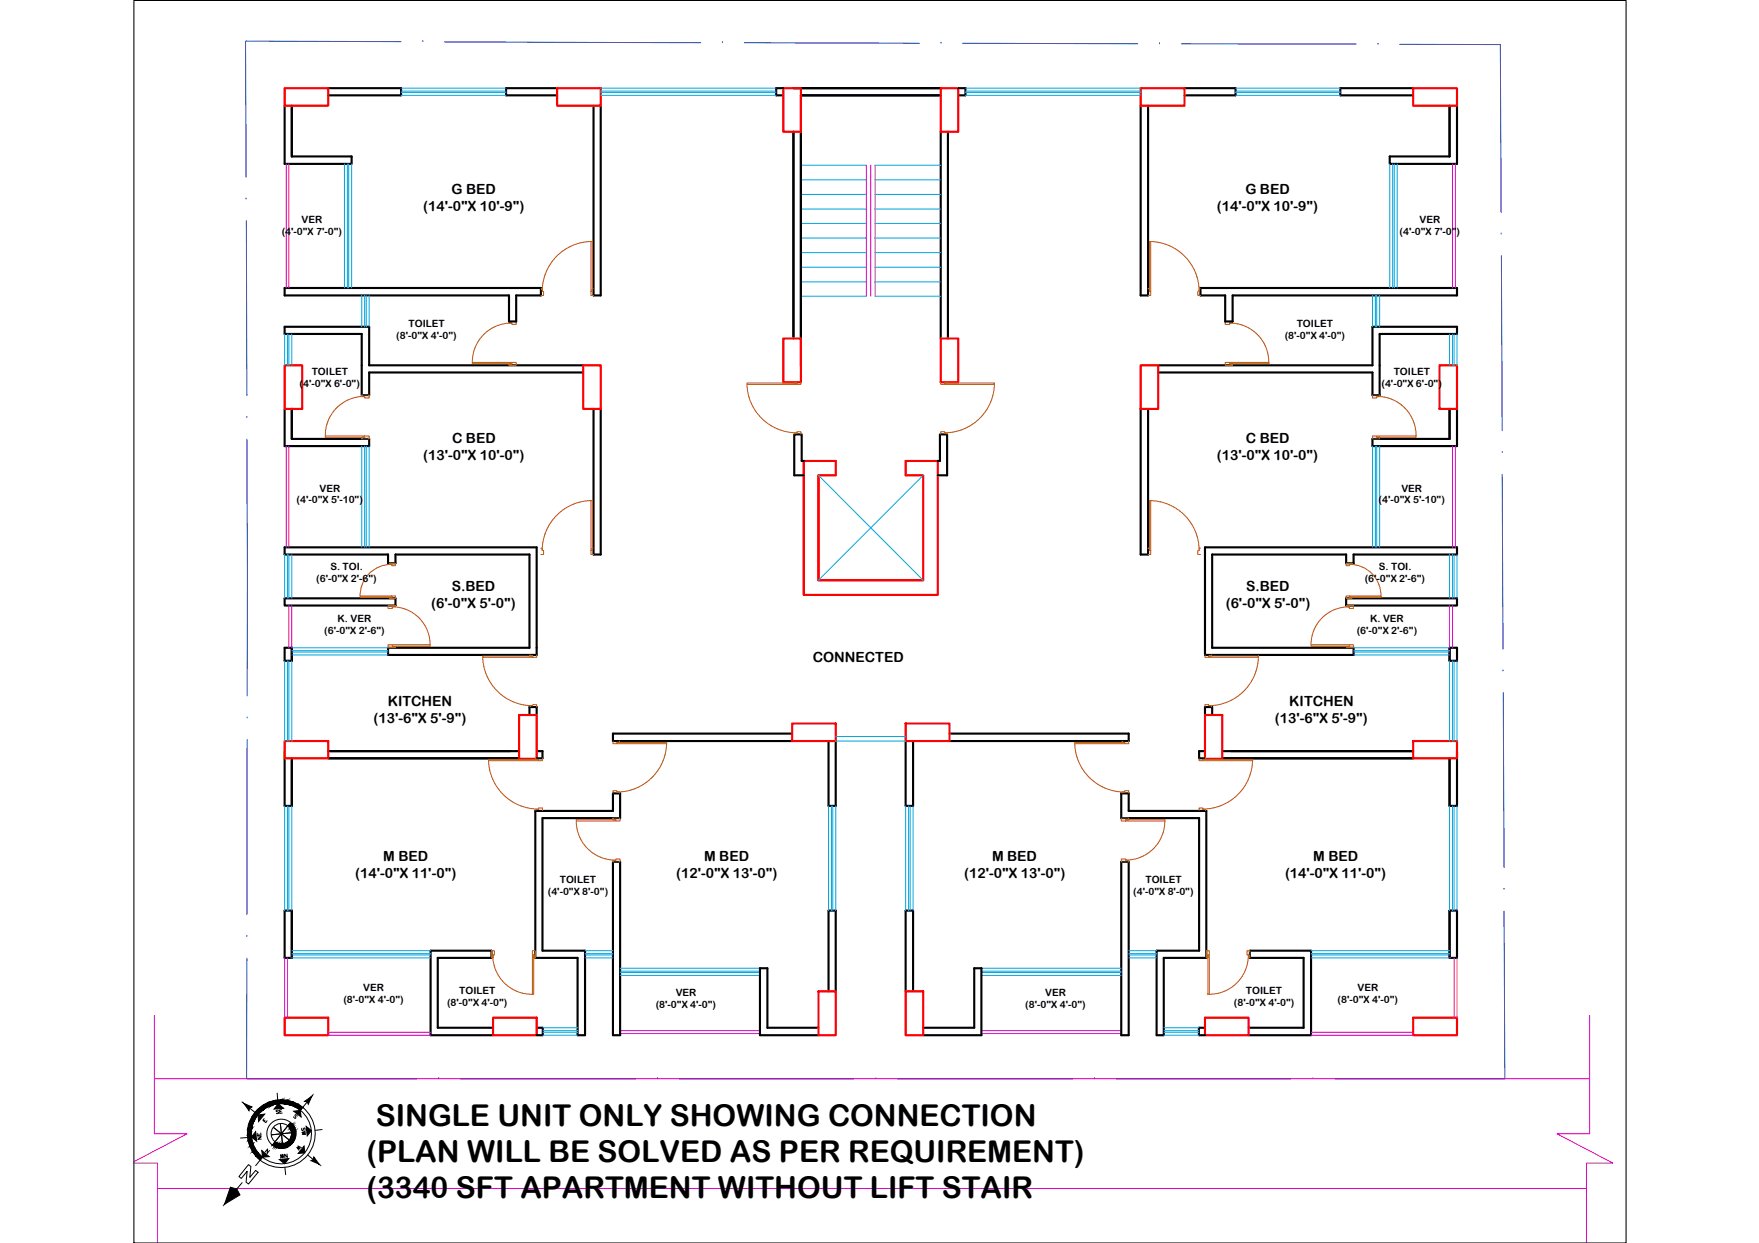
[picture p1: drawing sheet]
<svg xmlns="http://www.w3.org/2000/svg" width="420mm" height="297mm" viewBox="0 0 420 297" stroke-linecap="round" stroke-linejoin="round" font-family="sans-serif">
<!-- layer: BOUNDARY -->
<g fill="none" stroke="#00f" stroke-width=".24">
<path d="M95.8 10l-37.1-.2 .1 32.5M101 10h.1M106.2 10l61.2 .2M172.6 10.2h.1M177.8 10.2l41.8 .1M224.8 10.3h.1M230 10.3l41.8 .2M277 10.5h.1M282.2 10.5h41.8M329.2 10.6h.1M334.4 10.6l24 .1 .2 40M58.8 47.5h.1"/>
<path d="M58.8 52.8l.2 41.7M358.6 55.9h.1M358.6 61.1l.2 41.8M59 99.7h.1M59 105v61.3M358.8 108.1h.1M358.8 113.3l.2 41.8M59 171.6h.1M59 176.8v41.7M359 160.3h.1M359.1 165.5l.2 41.8M359.3 217.7l.2 40.1h-40.7"/>
<path d="M359.3 212.5h.1M59 223.8h.1M59 229l-.1 28.8h40.7M104.8 257.8h.1M110 257.8h41.8M157 257.8h.1M162.2 257.8h41.8M209.2 257.8h.1M214.4 257.8h41.8M261.4 257.8h.1M266.6 257.8h41.7M313.6 257.8h.1"/>
</g>
<!-- layer: WALL -->
<g fill="none" stroke="#000" stroke-width=".51">
<path d="M68 25.3v13.9h16v-1.8h-14.3v-12.1M78.4 21.1h17.4v1.7h-17.4M133.1 21.1h-12.2v1.7h12.2M141.8 25.3v45.3h1.7v-45.3M187.1 21.1h-1.7v1.7h1.7M189.5 21.1h35.2M189.5 31.5v49.4M224.7 22.8h-33.4v64.7M224.7 31.5v49.4M226.4 31.5v49.4M228.9 21.1h1.7v1.7h-1.7M272.5 25.3v45.3h1.7v-45.3"/>
<path d="M282.9 21.1h12.2v1.7h-12.2M337.5 21.1h-17.4v1.7h17.4M346.2 25.3v12.1h-14.2v1.8h16v-13.9M68 68.8h61.2v1.8h-5.9v6.2h-1.7v-6.2h-53.6zM286.7 68.8h61.3v1.8h-53.6v6.2h-1.7v-6.2h-6zM68 97.7v8.9h20.2v-1.7h-18.5v-7.2M139.3 87.3h-51.1v-9.2h-20.2v1.7h18.4v14.6h1.8v-5.4h51.1M141.8 97.7v34.8h1.7v-34.8M272.5 97.7v34.8h1.7v-34.8M276.6 87.3h51.2v-9.2h20.2v1.7h-18.5v14.6h-1.7v-5.4h-51.2M346.2 97.7v7.2h-18.4v1.7h20.2v-8.9M192 110.2h-.5v-6.4h-1.8v9.8h2.3"/>
<path d="M224 110.2h.5v-6.4h1.7v9.8h-2.2M68 130.8h60.2v25.7h-35.5v-1.7h33.8v-22.3h-32v2.1h-1.8v-2.1h-24.7zM287.8 130.8h60.2v1.7h-24.7v2.1h-1.8v-2.1h-32v22.3h33.8v1.7h-35.5zM68 143h26.5v1.7h-26.5zM68 154.8h1.7v3.1h-1.7zM321.5 143h26.5v1.7h-26.5zM346.2 154.8h1.8v3.1h-1.8zM68 179.5v13.1h1.7v-11.4M78.4 179.5h45.6M126.5 170.9v-1.9h1.7v1.9M128.2 179.5h1.4v1.7h-1.4M189.2 175.3h-42.8v1.8h42.8"/>
<path d="M197.9 177.1v15.5h1.7v-15.5M216.3 177.1v15.5h1.8v-15.5M226.8 175.3h42.8v1.8h-42.8M287.8 170.9v-1.9h1.7v1.9M287.8 179.5h-1.4v1.7h1.4M292 179.5h45.5M348 179.5v13.1h-1.8v-11.4M78.4 181.2h45.6M127.9 193.8h18.5v-4.2h1.7v5.9h-18.5v31.7h10.1v20.2h-1.7v-18.5h-10.1zM267.8 189.6h1.8v4.2h18.5v35.1h-10.1v18.5h-1.7v-20.2h10.1v-31.7h-18.6zM292 181.2h45.5M68 217.6h1.7v11.3h-1.7z"/>
<path d="M146.4 206h1.7v41.4h-1.7zM267.8 206h1.8v41.4h-1.8zM346.2 217.6h1.8v11.3h-1.8zM197.9 236.9v-19.3h1.7v19.3M216.3 236.9v-19.3h1.8v19.3M117.8 245.6h-13.2v-16.7h12.8v-1.7h-14.6v20.2h15M128.2 245.6h1.4v1.8h-1.4M195.5 245.6h-12.2v-14.2h-1.8v16h14M220.5 245.6h12.2v-14.2h1.7v16h-13.9M287.8 245.6h-1.4v1.8h1.4M298.2 245.6h13.2v-16.7h-12.8v-1.7h14.6v20.2h-15"/>
</g>
<!-- layer: RAILING -->
<g fill="none" stroke="#d0d" stroke-width=".24">
<path d="M68.4 39.2v29.6M69 39.2v29.6M206.9 39.5v31.3M208 39.5v31.3M209 39.5v31.3M346.9 39.2v29.6M347.6 39.2v29.6M68.4 106.6v24.2M69 106.6v24.2M346.9 106.6v24.2M347.6 106.6v24.2M69 144.7v10.1"/>
<path d="M69.7 144.7v10.1M346.2 144.7v10.1M346.9 144.7v10.1M68 228.9v14.3M68.7 228.9v14.3M347.3 228.9v14.3M348 228.9v14.3M36.9 242.7v28.2h7.8l-12.7 6.7M36.9 257.8h342.8M78.4 247.4h24.4M78.4 246.7h24.4M148.1 246.3h33.4"/>
<path d="M148.1 247h33.4M234.4 246.3h33.4M234.4 247h33.4M313.2 247.4h24.3M313.2 246.7h24.3M379.7 242.7v28.2h-7.8l13.3 7h-6.3v19.1M32 277.9h5.6v19.1M37.6 284h341.3"/>
</g>
<!-- layer: COLUMN -->
<g fill="none" stroke="#f00" stroke-width=".51">
<path d="M68 21.1h10.4v4.2h-10.4zM133.1 21.1h10.4v4.2h-10.4zM187.1 21.1h4.2v10.4h-4.2zM224.7 21.1h4.2v10.4h-4.2zM272.5 21.1h10.4v4.2h-10.4zM337.5 21.1h10.5v4.2h-10.5zM68 87.3h4.2v10.4h-4.2zM139.3 87.3h4.2v10.4h-4.2zM187.1 80.9h4.2v10.5h-4.2zM224.7 80.9h4.2v10.5h-4.2zM272.5 87.3h4.1v10.4h-4.1zM343.8 87.3h4.2v10.4h-4.2z"/>
<path d="M192 110.2h7.6v3.4h-4.1v25.1h25v-25.1h-4.2v-3.4h7.7v32h-32zM192 110.2v32M195.5 113.6v25.1h25M68 177.1h10.4v4.1h-10.4zM124 170.9h4.2v10.4h-4.2zM189.2 172.9h10.4v4.2h-10.4zM216.3 172.9h10.5v4.2h-10.5zM287.8 170.9h4.2v10.4h-4.2zM337.5 177.1h10.5v4.1h-10.5zM195.5 236.9h4.1v10.5h-4.1zM216.3 236.9h4.2v10.5h-4.2zM68 243.2h10.4v4.2h-10.4z"/>
<path d="M117.8 243.2h10.4v4.2h-10.4zM287.8 243.2h10.4v4.2h-10.4zM337.5 243.2h10.5v4.2h-10.5z"/>
</g>
<!-- layer: WINDOW -->
<g fill="none" stroke="#00a5dd" stroke-width=".24">
<path d="M82.3 39.2v29.6M83 39.2v29.6M83.3 39.2v29.6M84 39.2v29.6M95.8 22.8h25.1M95.8 22.1h25.1M95.8 21.8h25.1M95.8 21.1h25.1M143.5 22.8h41.9M143.5 22.1h41.9M143.5 21.8h41.9M143.5 21.1h41.9"/>
<path d="M191.3 39.5h15.6M209 39.5h15.7M230.6 22.8h41.9M230.6 22.1h41.9M230.6 21.8h41.9M230.6 21.1h41.9M295.1 22.8h25M295.1 22.1h25M295.1 21.8h25M295.1 21.1h25M332 39.2v29.6M332.7 39.2v29.6"/>
<path d="M333 39.2v29.6M333.7 39.2v29.6M191.3 43h15.6M191.3 46.5h15.6M191.3 50h15.6M191.3 53.4h15.6M191.3 56.9h15.6M209 43h15.7M209 46.5h15.7M209 50h15.7M209 53.4h15.7M209 56.9h15.7"/>
<path d="M68 79.8v7.5M68.7 79.8v7.5M69 79.8v7.5M69.7 79.8v7.5M86.4 70.6v7.5M87.1 70.6v7.5M87.5 70.6v7.5M88.2 70.6v7.5M191.3 60.4h15.6M191.3 63.9h15.6M191.3 67.4h15.6M191.3 70.8h15.6"/>
<path d="M209 60.4h15.7M209 63.9h15.7M209 67.4h15.7M209 70.8h15.7M327.8 70.6v7.5M328.5 70.6v7.5M328.8 70.6v7.5M329.5 70.6v7.5M346.2 79.8v7.5M346.9 79.8v7.5M347.3 79.8v7.5M348 79.8v7.5"/>
<path d="M86.4 106.6v24.2M87.1 106.6v24.2M87.5 106.6v24.2M88.2 106.6v24.2M195.5 113.6l25 25.1M220.5 113.6l-25 25.1M327.8 106.6v24.2M328.5 106.6v24.2M328.8 106.6v24.2M329.5 106.6v24.2M68 132.5v10.5M68.7 132.5v10.5"/>
<path d="M69 132.5v10.5M69.7 132.5v10.5M346.2 132.5v10.5M346.9 132.5v10.5M347.3 132.5v10.5M348 132.5v10.5M68 157.9v19.2M68.7 157.9v19.2M69 157.9v19.2M69.7 154.8h23M69.7 155.5h23M69.7 155.8h23"/>
<path d="M69.7 156.5h23M69.7 157.9v19.2M323.3 154.8h22.9M323.3 155.5h22.9M323.3 155.8h22.9M323.3 156.5h22.9M346.2 157.9v19.2M346.9 157.9v19.2M347.3 157.9v19.2M348 157.9v19.2M199.6 177.1h16.7M199.6 176h16.7"/>
<path d="M68 192.6v25M68.7 192.6v25M69 192.6v25M69.7 192.6v25M197.9 192.6v25M198.6 192.6v25M198.9 192.6v25M199.6 192.6v25M216.3 192.6v25M217 192.6v25M217.4 192.6v25M218.1 192.6v25"/>
<path d="M346.2 192.6v25M346.9 192.6v25M347.3 192.6v25M348 192.6v25M69.4 228.9h33.4M69.7 227.2h33.1M69.7 227.9h33.1M69.7 228.2h33.1M139.7 227.2h6.7M139.7 227.9h6.7M139.7 228.2h6.7M139.7 228.9h6.7"/>
<path d="M148.1 231.4h33.4M148.1 232.1h33.4M148.1 232.4h33.4M148.1 233.1h33.4M234.4 231.4h33.4M234.4 232.1h33.4M234.4 232.4h33.4M234.4 233.1h33.4M269.6 227.2h6.7M269.6 227.9h6.7M269.6 228.2h6.7M269.6 228.9h6.7"/>
<path d="M313.2 227.2h33M313.2 227.9h33M313.2 228.2h33M313.2 228.9h33.4M129.6 247.4h8.4M129.6 246.7h8.4M129.6 245.6h8.4M129.6 246.3h8.4M278 247.4h8.4M278 246.7h8.4M278 245.6h8.4M278 246.3h8.4"/>
</g>
<!-- layer: 0 -->
<g fill="none" stroke="#b85c00" stroke-width=".24">
<path d="M141.1 57.8v11.8M141.4 57.7a11.9 11.9 0 0 0-11.9 11.9M141.5 57.8v11.8M274.5 57.7a11.9 11.9 0 0 1 11.9 11.9M274.6 57.8v11.8M274.9 57.8v11.8M129.2 69h.3v.6h.3v1h-.6M141.8 69h-.3v.6h-.4v1h.7M274.2 69h.4v.6h.3v1h-.7M286.7 69h-.3v.6h-.3v1h.6M178.4 91.5a11.9 11.9 0 0 0 11.9 11.9M178.5 91.9h11.9"/>
<path d="M178.5 91.6h11.9M189.7 91.3v.3h.7v.3h.9v-.6M224.7 91.3v.6h1v-.3h.5v-.3M225.7 91.6l11.8-.1a11.9 11.9 0 0 1-11.9 11.9M225.7 91.9h11.8M141.1 119.7v11.9M141.4 119.6a11.9 11.9 0 0 0-11.9 11.9M141.5 119.7v11.9M189.7 103.8v-.3h.7v-.3h.9v.6M224.7 103.8v-.6h1v.3h.5v.3M274.5 119.6a11.9 11.9 0 0 1 11.9 11.9M274.6 119.7v11.9"/>
<path d="M274.9 119.7v11.9M129.2 131h.3v.6h.3v.9h-.6M141.8 131h-.3v.6h-.4v.9h.7M274.2 131h.4v.6h.3v.9h-.7M286.7 131h-.3v.6h-.3v.9h.6M115.3 156.7a11.9 11.9 0 0 0 11.9 11.9M115.4 157.1h11.8M115.4 156.8h11.8M126.6 156.4v.4h.6v.3h1v-.7M287.8 156.4v.7h.9v-.3h.6v-.4M288.7 157.1h12M288.7 156.8h12"/>
<path d="M300.6 156.7a11.9 11.9 0 0 1-11.9 11.9M126.6 169v-.4h.6v-.2h1v.6M146.4 177.1v.6h1v-.3h.6v-.3M147.4 177.7h11.8M147.4 177.4h11.8M159.2 177.4a11.9 11.9 0 0 1-11.9 11.9M256.7 177.4a11.9 11.9 0 0 0 11.9 11.9M256.8 177.7h11.8M256.8 177.4h11.8M268 177.1v.3h.6v.3h1v-.6M287.8 169v-.6h.9v.2h.6v.4M116.7 181.4a11.9 11.9 0 0 0 11.9 11.9"/>
<path d="M116.8 181.8h11.8M116.8 181.5h11.8M128 181.2v.3h.6v.3h1v-.6M128 193.7v-.3h.6v-.3h1v.6M146.4 189.6v-.6h1v.3h.6v.3M268 189.6v-.3h.6v-.3h1v.6M286.4 181.2v.6h.9v-.3h.7v-.3M286.4 193.7v-.6h.9v.3h.7v.3M287.3 181.8h12M287.3 181.5h12M299.2 181.4a11.9 11.9 0 0 1-11.9 11.9"/>
</g>
<!-- layer: DOOR -->
<g fill="none" stroke="#b85c00" stroke-width=".24">
<path d="M121.6 76.8h1.7v.7h-1v-.3h-.7zM122.2 77.2a9.3 9.3 0 0 0-9.4 9.7M292.7 76.8h1.7v.4h-.7v.3h-1zM293.7 77.2a9.3 9.3 0 0 1 9.4 9.7M86.4 94.4h1.8v.7h-1.1v-.3h-.7zM87.1 94.7a9.3 9.3 0 0 0-9.4 9.8M112.9 86.6h9.4M112.9 86.9h9.4M121.6 86.9h.7v-.3h1v.7h-1.7zM292.7 86.6h1v.3h.7v.4h-1.7zM293.7 86.6h9.4M293.7 86.9h9.4"/>
<path d="M327.8 94.4h1.7v.4h-.7v.3h-1zM328.8 94.7a9.3 9.3 0 0 1 9.4 9.8M77.7 104.2h9.4M77.7 104.5h9.4M86.4 104.5h.7v-.3h1.1v.7h-1.8zM327.8 104.2h1v.3h.7v.4h-1.7zM328.8 104.2h9.4M328.8 104.5h9.4M93.1 134.6h1.4v.6h-.9v-.3h-.5zM93.6 134.9a7.5 7.5 0 0 0-7.6 7.8M321.5 134.6h1.4v.3h-.5v.3h-.9zM322.3 134.9a7.5 7.5 0 0 1 7.6 7.8"/>
<path d="M86.1 142.4h7.5M86.1 142.7h7.5M92.7 154.1h1v.4h.7v.3h-1.7zM92.7 144.7h1.7v.3h-.7v.4h-1zM93.1 142.7h.5v-.3h.9v.6h-1.4zM93.6 145a9 9 0 0 1 9.1 9.4M93.7 154.1h9.1M93.7 154.5h9.1M313.2 154.1h9.1M313.2 154.5h9.1M321.5 142.4h.9v.3h.5v.3h-1.4zM321.6 154.5h.7v-.4h1v.7h-1.7z"/>
<path d="M321.6 144.7h1.7v.7h-1v-.4h-.7zM322.2 145a9 9 0 0 0-9 9.4M322.4 142.4h7.5M322.4 142.7h7.5M137.7 195.8a9.3 9.3 0 0 0 9.3 9.7M137.7 196.2h9.4M137.7 195.9h9.4M146.4 195.5h1.7v.7h-1v-.3h-.7zM267.8 195.5h1.8v.4h-.7v.3h-1.1zM268.9 196.2h9.4M268.9 195.9h9.4M278.2 195.8a9.3 9.3 0 0 1-9.4 9.7"/>
<path d="M146.4 205.6h.7v-.3h1v.7h-1.7zM267.8 205.3h1.1v.3h.7v.4h-1.8zM117.4 227.2h.7v1h-.3v.7h-.4zM117.7 228.2a9.3 9.3 0 0 0 9.7 9.4M127.2 227.2h.7v1.7h-.4v-.7h-.3zM127.2 228.2v9.4M127.5 228.2v9.4M288.1 227.2h.7v1h-.3v.7h-.4zM288.5 228.2v9.4M288.8 228.2v9.4M297.9 227.2h.7v1.7h-.4v-.7h-.3zM298.2 228.2a9.3 9.3 0 0 1-9.8 9.4"/>
</g>
<!-- layer: 0 -->
<g fill="none" stroke="#000" stroke-width=".24">
<path d="M59.2 271.8l-1.8 .2M59.4 278.3l.5 .5-.2 2.6 1.4-1.7 .5 .4-2.2 2.8-.6-.4 .2-2.6-1.4 1.7-.5-.4zM59.6 264.8l1.3 1.1M62.1 277.2l-1 1.4M65.3 269.4l3.8 3.1M66.2 261.2l.1 1.7M67 268.5l.5 4.9M68.1 279l.1 1.7M68.7 269l-3 3.8M69.6 270.7l-4.8 .5M73.4 263.3l-1.1 1.4M73.5 276l1.3 1.1"/>
<path d="M76.9 269.9l-1.6 .2M57.8 282.6l-1.2 1.5"/>
<circle cx="67.2" cy="270.9" r="2.44"/>
<circle cx="67.2" cy="270.9" r="3.5"/>
<circle cx="67.2" cy="270.9" r="8.1"/>
<circle cx="67.2" cy="270.9" r="7.2"/>
</g>
<g fill="#000" stroke="#000" stroke-width=".24">
<path d="M63 264l-3.5 4.3 .6-1.2z"/>
<path d="M59.2 270.7v.4l.9-1.2zM60.2 269.4l-.1 .5-.9 .8z"/>
<path d="M59.2 269.8v.9l1-1.3zM60.6 268.1l-.4 1.3-1 .4z"/>
<path d="M59.2 271.1v.6l.8-1zM60.1 269.9l-.1 .8-.8 .4z"/>
<path d="M60.6 268.1l-1.4 1.7zM60.8 267.8l-1.6 1.9z"/>
<path d="M60.8 267.8l-1.4 1.5-.2 .4zM61.2 266.9l-.4 .9-1.4 1.5z"/>
<path d="M59.2 271.7l.1 .8 .7-1zM60 270.7v.8l-.8 .2z"/>
<path d="M63.9 263.6l-4.4 4.7-.1 1zM63 264l.9-.4-4.4 4.7z"/>
<path d="M59.3 272.5l.1 .4 .7-.9zM60 271.5l.1 .5-.8 .5z"/>
<path d="M59.4 272.9l.3 1 .7-.9zM60.1 272l.3 1-1-.1z"/>
<path d="M58.3 263.7l1.9 .8-.6 .3zM58.3 263.7l1.2 1.7 .1-.6z"/>
<path d="M59.8 274.1l.5 1 .6-.7zM60.4 273.4l.5 1-1.1-.3z"/>
<path d="M60.3 275.1l.1 .2 .6-.7zM60.9 274.4l.1 .2-.7 .5z"/>
<path d="M60.4 275.3l.7 1 .6-.7zM61 274.6l.7 1-1.3-.3z"/>
<path d="M64.3 263.4l-2.2 2.5 .7-.5zM63.9 263.6l.4-.2-2.2 2.5z"/>
<path d="M61.9 264.8l-1.8 2.3 2.9-3.1zM61.9 264.8l-1.8 2.3z"/>
<path d="M64.4 263.4l-1.6 2zM64.3 263.4h.1l-1.6 2z"/>
<path d="M63.1 265l1.1-.6 1.1-1.3zM64.4 263.4l.9-.3-2.2 1.9z"/>
<path d="M66.2 274.2l.4 .2 .8-1zM66.9 273.4h.5l-1.2 .8z"/>
<path d="M67.6 273.4l-1 1h.2zM67.4 273.4h.2l-1 1z"/>
<path d="M67.8 273.4l-1 1h.2zM67.6 273.4h.2l-1 1z"/>
<path d="M67 274.4h.2l1-1.2zM67.8 273.4l.4-.2-1.2 1.2z"/>
<path d="M68.6 273l-1.4 1.4h.2zM68.2 273.2l.4-.2-1.4 1.4z"/>
<path d="M68.6 273l-1.2 1.4zM68.6 273l-1.2 1.4z"/>
<path d="M68.9 272.7l-1.4 1.7zM68.6 273l.3-.3-1.4 1.7z"/>
<path d="M70.7 271.1l-3.1 3.3 .5-.1zM70.7 270.6v.5l-3.1 3.3z"/>
<path d="M70.6 271.7l-2.5 2.6 .6-.2zM70.7 271.1l-.1 .6-2.5 2.6z"/>
<path d="M70.7 270.6l-1.3 1.3-.1 .4zM70.7 270.4l-1.3 1.5z"/>
<path d="M69.2 269.5l.1 .2 .7-.8zM69.8 268.7l.2 .2-.8 .6z"/>
<path d="M70.7 270.4l-1.2 1.4zM70.7 270.4l-1.3 1.5z"/>
<path d="M70.7 270.4l-1.1 1.1-.1 .3zM70.6 270.2l.1 .2-1.1 1.1z"/>
<path d="M70.2 269.3l-.7 .8zM70.2 269.2l-.7 .9z"/>
<path d="M69.3 269.7l.2 .4 .7-.9zM70 268.9l.2 .3-.9 .5z"/>
<path d="M69.6 271v.5l1-1.3zM70.5 270l.1 .2-1 .8z"/>
<path d="M69.6 270.8v.2l.9-1zM70.5 269.8v.2l-.9 .8z"/>
<path d="M69.6 270.6v.2l.9-1zM70.4 269.6l.1 .2-.9 .8z"/>
<path d="M69.5 270.1l.1 .5 .8-1zM70.2 269.3l.2 .3-.9 .5z"/>
<path d="M69.4 264.1l1.2 .5 .6-.7zM70 263.4l1.2 .5-1.8 .2z"/>
<path d="M71.2 263.9l-.6 .7zM71.2 263.9l-.6 .7z"/>
<path d="M70.7 264.6l1 .8 .6-.7zM71.2 263.9l1.1 .8-1.6-.1z"/>
<path d="M72.7 263.2l.7 .1 1.1-1.3zM74.5 262l-.9 1.9-.2-.6z"/>
<path d="M75 276.5l-.2 .6 1.4 1.1zM74.3 277.4l.5-.3 1.4 1.1z"/>
<path d="M55 283.7l-1.4 4.1 3-3.7zM56.6 284.1l.7 1.4-3.7 2.3z"/>
</g>
<path d="M32 .1h356.4v296.9h-356.4z" fill="none" stroke="#000" stroke-width=".25"/>
<g font-size="7.2">
<text x="89.8" y="269">SINGLE UNIT ONLY SHOWING CONNECTION</text>
<text x="87.5" y="277.7">(PLAN WILL BE SOLVED AS PER REQUIREMENT)</text>
<text x="87.5" y="286.4">(3340 SFT APARTMENT WITHOUT LIFT STAIR</text>
</g>
<g font-size="4">
<text x="61.7" y="269.5">E</text>
<text x="64.9" y="267.4">SE</text>
<text x="62.4" y="276.9">N</text>
<text x="66.3" y="278">NW</text>
<text x="69.9" y="276.2">W</text>
</g>
<g font-size="3.5">
<text x="69.1" y="268.5">S</text>
<text x="63.5" y="273.4" transform="rotate(-90 63.5 273.4)">NE</text>
<text x="74.1" y="272.3" transform="rotate(-90 74.1 272.3)">SW</text>
</g>
<g font-size="3.3">
<text x="107.9" y="46.3">G BED</text>
<text x="297.5" y="46.3">G BED</text>
<text x="101.1" y="50.3">(14'-0&quot;X 10'-9&quot;)</text>
<text x="290.7" y="50.3">(14'-0&quot;X 10'-9&quot;)</text>
<text x="108" y="105.8">C BED</text>
<text x="297.6" y="105.8">C BED</text>
<text x="101.1" y="109.8">(13'-0&quot;X 10'-0&quot;)</text>
<text x="290.7" y="109.8">(13'-0&quot;X 10'-0&quot;)</text>
<text x="107.9" y="141.1">S.BED</text>
<text x="297.7" y="141.1">S.BED</text>
<text x="103" y="145.2">(6'-0&quot;X 5'-0&quot;)</text>
<text x="292.8" y="145.2">(6'-0&quot;X 5'-0&quot;)</text>
<text x="194.2" y="158.2">CONNECTED</text>
<text x="89.2" y="172.7">(13'-6&quot;X 5'-9&quot;)</text>
<text x="92.6" y="168.6">KITCHEN</text>
<text x="304.5" y="172.7">(13'-6&quot;X 5'-9&quot;)</text>
<text x="308" y="168.6">KITCHEN</text>
<text x="84.8" y="209.9">(14'-0&quot;X 11'-0&quot;)</text>
<text x="91.5" y="205.9">M BED</text>
<text x="161.5" y="209.9">(12'-0&quot;X 13'-0&quot;)</text>
<text x="168.2" y="205.9">M BED</text>
<text x="230.3" y="209.9">(12'-0&quot;X 13'-0&quot;)</text>
<text x="237" y="205.9">M BED</text>
<text x="306.9" y="209.9">(14'-0&quot;X 11'-0&quot;)</text>
<text x="313.7" y="205.9">M BED</text>
</g>
<g font-size="2.4">
<text x="72.1" y="53.2">VER</text>
<text x="339.1" y="53.2">VER</text>
<text x="67.3" y="56.1">(4'-0&quot;X 7'-0&quot;)</text>
<text x="334.3" y="56.1">(4'-0&quot;X 7'-0&quot;)</text>
<text x="94.7" y="80.9">(8'-0&quot;X 4'-0&quot;)</text>
<text x="97.6" y="78.1">TOILET</text>
<text x="306.9" y="80.9">(8'-0&quot;X 4'-0&quot;)</text>
<text x="309.7" y="78.1">TOILET</text>
<text x="74.5" y="89.6">TOILET</text>
<text x="332.9" y="89.6">TOILET</text>
<text x="71.5" y="92.5">(4'-0&quot;X 6'-0&quot;)</text>
<text x="330" y="92.5">(4'-0&quot;X 6'-0&quot;)</text>
<text x="76.3" y="117.5">VER</text>
<text x="334.8" y="117.5">VER</text>
<text x="70.8" y="120.3">(4'-0&quot;X 5'-10&quot;)</text>
<text x="329.3" y="120.3">(4'-0&quot;X 5'-10&quot;)</text>
<text x="78.9" y="136.2">S. TOI.</text>
<text x="329.4" y="136.2">S. TOI.</text>
<text x="75.5" y="139.1">(6'-0&quot;X 2'-6&quot;)</text>
<text x="326" y="139.1">(6'-0&quot;X 2'-6&quot;)</text>
<text x="80.6" y="148.6">K. VER</text>
<text x="327.3" y="148.6">K. VER</text>
<text x="77.4" y="151.4">(6'-0&quot;X 2'-6&quot;)</text>
<text x="324.1" y="151.4">(6'-0&quot;X 2'-6&quot;)</text>
<text x="130.9" y="213.9">(4'-0&quot;X 8'-0&quot;)</text>
<text x="133.7" y="211">TOILET</text>
<text x="270.7" y="213.9">(4'-0&quot;X 8'-0&quot;)</text>
<text x="273.6" y="211">TOILET</text>
<text x="82" y="239.6">(8'-0&quot;X 4'-0&quot;)</text>
<text x="86.8" y="236.7">VER</text>
<text x="109.7" y="237.5">TOILET</text>
<text x="161.4" y="237.9">VER</text>
<text x="249.7" y="237.9">VER</text>
<text x="297.6" y="237.5">TOILET</text>
<text x="319.5" y="239.6">(8'-0&quot;X 4'-0&quot;)</text>
<text x="324.3" y="236.7">VER</text>
<text x="106.8" y="240.5">(8'-0&quot;X 4'-0&quot;)</text>
<text x="156.6" y="240.8">(8'-0&quot;X 4'-0&quot;)</text>
<text x="244.9" y="240.8">(8'-0&quot;X 4'-0&quot;)</text>
<text x="294.7" y="240.5">(8'-0&quot;X 4'-0&quot;)</text>
</g>
</svg>
